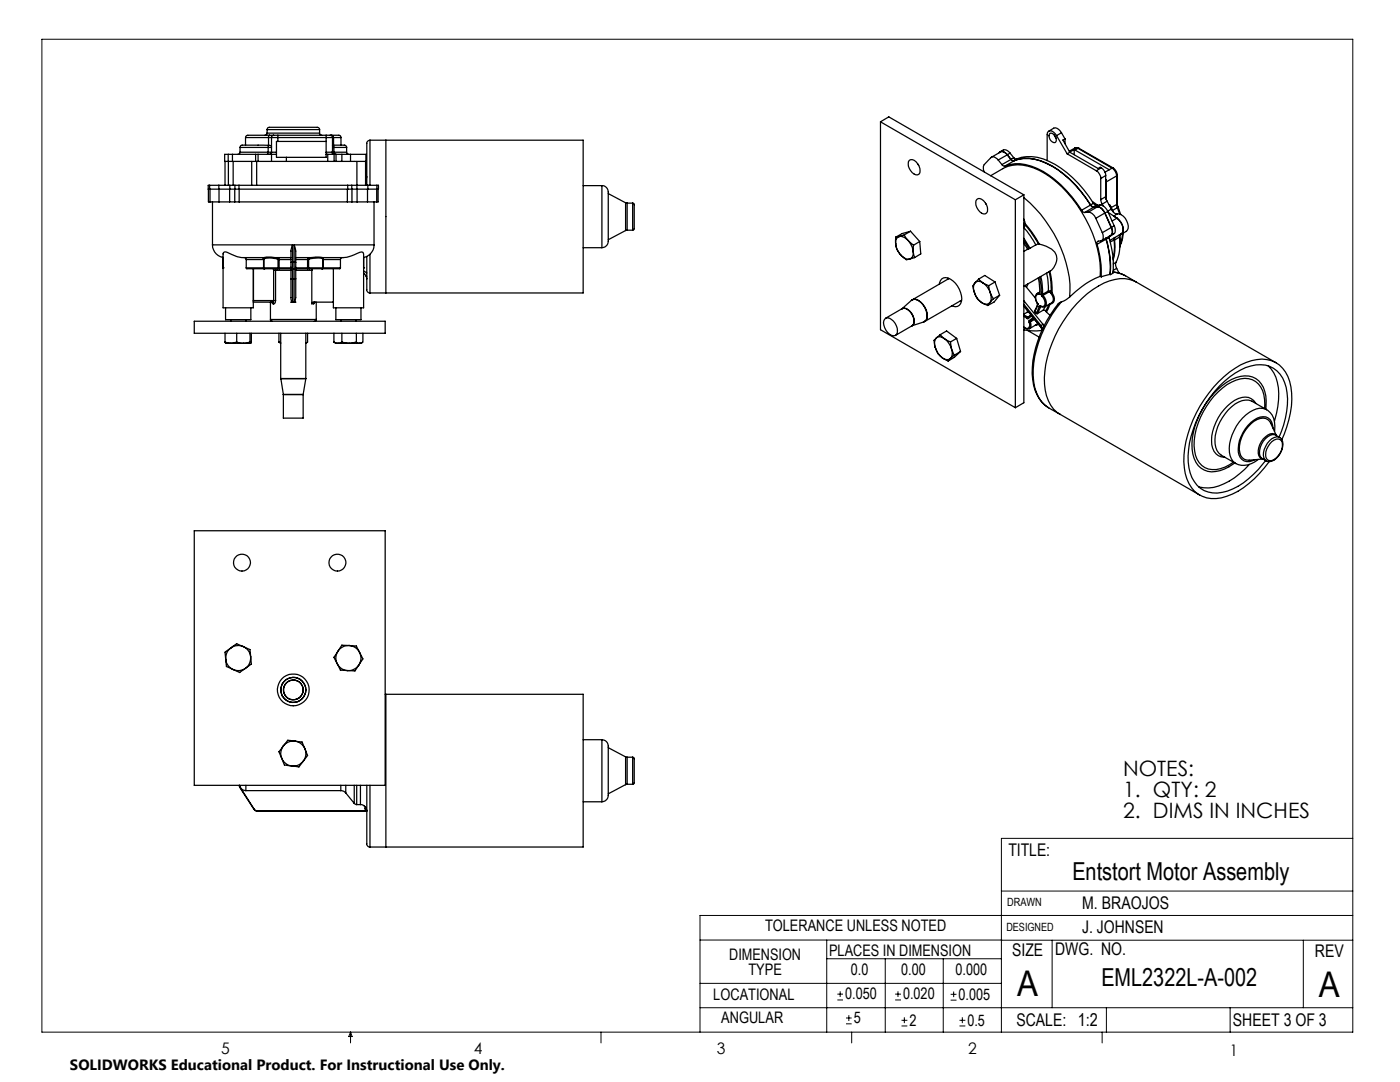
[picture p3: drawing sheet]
<svg xmlns="http://www.w3.org/2000/svg" width="279mm" height="216mm" viewBox="0 0 279 216" stroke-linecap="round" stroke-linejoin="round" font-family="sans-serif">
<g fill="none" stroke="#000" stroke-width=".2">
<path d="M8.4 7.8h261.6v198.2h-261.6zM199.8 177.8h70.2M270 167.3h-70.2v38.7M139.7 187.6h60.2M139.7 196.2h60.1M165 187.6v18.4M165 191.3h34.8M167.1 199.5h1.1M167.1 198.4h1.1M167.7 197.8v1.1M176.7 191.3v14.7M178.6 199.5h1.2"/>
<path d="M178.6 198.4h1.2M179.2 197.8v1.1M188.2 191.3v14.7M189.7 199.6h1.2M189.7 198.4h1.2M190.3 197.8v1.2M199.8 187.6h70.2M210 187.6v13.5M260.1 187.6v13.5M270 182.7h-130.3v23.3M70 206v2.1M70 206l.3 .8h-.7z"/>
<path d="M119.9 206v2.1M139.7 201.1h130.3M168.8 204.3h1.2M168.8 203.1h1.2M169.4 202.6v1.1M170 206v2.1M179.9 204.7h1.2M179.9 203.6h1.2M180.5 203v1.2M191.5 204.7h1.2M191.5 203.6h1.2M192.1 203v1.2"/>
<path d="M220 206v2.1M220.8 201.1v4.9M245.5 201.1v4.9"/>
</g>
<g fill="none" stroke="#000" stroke-width=".25">
<path d="M41.6 37.7v2.6h.3M41.8 37h-.2v.7h.2M41.8 37.7h1.9M41.8 37h1.9M41.8 37v.7M41.9 37.7v2.6M43.7 37.7h2.2M43.7 37h2.2M43.7 37v.7M43.7 37.7v2.6M44.9 32.2v4.8M45.5 30.8h-.7v1.4h.7"/>
<path d="M45.5 32.2h.9M45.5 30.8h.9M45.5 30.8v1.4M45.6 32.2v4.8M45.8 37.7v2.6M45.9 37v.7M45.9 37.7h1M45.9 37h1M46.4 32.2h4.6M46.4 30.8h4.6M46.4 30.8v1.4M46.5 32.2v4.8"/>
<path d="M46.8 37.7v2.6M46.9 37.7h.8M46.9 37h.8M46.9 37v.7M47.7 37h21.7M47.7 37.7h21.7M47.7 37v.7M47.7 37.7v2.6M47.9 30.4l-.1 .3-.4 .1M47.9 30.4h5.6M47.9 29.4h5.6M47.9 29.4v1"/>
<path d="M49 27.4h4.6M49 27.4v1.6M50.2 32.2v4.8M51 32.2h.5M51 30.8h.5M51 30.8v1.4M51.2 32.2v4.8M51.5 32.2h2.7M51.5 30.8h2.7M51.5 30.8v1.4M53.3 26.6l-.1 .3-.4 .1M53.3 25.9l.1-.4 .3-.1h9.6l.3 .1 .2 .4"/>
<path d="M53.3 26.6h10.5M53.3 25.9h10.5M53.3 25.9v.7M53.5 29.4h.7M53.5 30.4l-.2 .4M53.5 30.4h.7M53.5 29.4v1M53.6 29h-5.3l-.3 .1-.1 .3M53.6 27.4h.6M53.6 29h.1M53.6 27.4v1.6M53.7 29l-.2 .4"/>
<path d="M53.7 29l.5 .2M53.8 27h-4.2a.47 .47 0 0 0-.6 .4M53.8 27l-.2 .1v.3M53.8 27h.8M54.2 30.4l-.2 .3-.3 .1M54.2 30.4h1M54.2 27.4h1.3M54.2 27.4v3M54.2 30.8v1.4M54.2 32.2h11.2M54.2 30.8h1M54.6 27l-.3 .1-.1 .3"/>
<path d="M54.6 27h.9M55.2 30.4v.4M55.2 30.8v.6h9.9v-.6M55.5 27v.4M55.5 28.2h-.3v2.2M55.5 27.4h9.6M55.5 27h9.6M55.5 27.4v.8M55.5 28.2h9.6M57.1 31.4v.8M63.8 26.6l.1 .3 .3 .1M63.8 25.9v.7"/>
<path d="M65.1 30.4h1.2M65.1 30.4v.4M65.1 27v.4M65.1 27.4h1.3M65.1 27h.8M65.1 30.8h.3M65.1 27.4v3M65.4 30.8h1.3M65.4 32.2h1.3M65.4 30.8v1.4M65.9 27l.3 .1 .2 .3M65.9 27h.3"/>
<path d="M66.2 27h1.1a.5 .5 0 0 1 .8 .4M66.2 27l.3 .1 .1 .3M66.3 30.4v.2l.4 .2M66.3 30.4h.1M66.4 30.4v.3l.3 .1M66.4 30.4h.1M66.4 30.4l.1 .3 .3 .1M66.4 29.4h.2M66.4 30.4h.2M66.4 27.4h.2M66.4 27.4v3M66.6 27.4h1.5"/>
<path d="M66.6 27.4v1.6M66.6 29.4l-.2-.4h2.4l.4 .4M66.6 30.4l.1 .3 .3 .1M66.6 30.4h2.6M66.6 29.4h2.6M66.6 29.4v1M66.7 30.8h.1M66.7 32.2h.4M66.7 30.8v1.4M66.8 30.8h.3M67.1 30.8h1.1M67.1 30.8v1.4"/>
<path d="M68.1 27.4v1.6M68.2 30.8h1.8M68.2 30.8v1.4M69.2 30.4l.1 .3 .3 .1M69.2 29.4v1M69.3 37.7v2.6M69.4 37.7h.8M69.4 37h.8M69.4 37v.7M70 30.8h3v1.4h-5.9M70 30.8v1.4M70.2 37.7h3.2"/>
<path d="M70.2 37h3.2M70.2 37v.7M70.2 37.7v2.6M71.2 32.2l.1 8.1M73 32.2v4.8M73.2 35.2l-.2 .7M73.3 37.7v2.6M73.4 37v.7M73.4 37h1.8M73.8 28a.84 .84 0 0 0-.6 1.2v7.8M73.8 28h42.6v30.5h-42.6M73.8 28v9"/>
<path d="M75.2 37h.3v.7h-2.1M75.2 37v3.3M75.5 37.7v2.6h-.3M77 28v30.5M116.4 37h3.7M120.1 37a1.39 1.39 0 0 1 1.3 1.8v8.4a1.74 1.74 0 0 1-1 2.2h-.3M120.1 37v12.4M121.4 38.6l3.4 1.9M175.7 24.3v41.5l26.9 15.6M175.7 24.3l26.9 15.6M175.7 24.3l1.7-1 26.9 15.6M181.5 32a1.16 1.16 0 0 1 1.6 .7 1.85 1.85 0 0 1 .3 2 1.49 1.49 0 0 1-1.9-1.1 1.64 1.64 0 0 1 0-1.6z"/>
<path d="M183.2 32.8l.1 .2M194.9 39.8a1.1 1.1 0 0 1 1.7 .6 1.48 1.48 0 0 1 0 2.3 2.12 2.12 0 0 1-1.7-2.9zM197.7 35.1a10.4 10.4 0 0 1 5.3-2.2 13.3 13.3 0 0 1 8.9 4.4 25.7 25.7 0 0 1 7.7 16.5v1.3M199.2 31.9a1.04 1.04 0 0 0-1.5-.4l-1.4 1.5v.8l.2 .5M199.2 31.9l.8 .9M199.4 30.5a.9 .9 0 0 1 1.4 .2l.2 .2M199.6 30.3a1.19 1.19 0 0 1 2 .3M200 32.8l.3 .4 .3-.1M200.6 33.1a7.8 7.8 0 0 1 6.4 .5 22.1 22.1 0 0 1 8.9 8.3M201 30.9l-.6-.5-.6-.1-1.9 1.1M201 30.9l.8 .9M201 30.9l-1.8 1"/>
<path d="M201.6 30.6l-.6 .3M201.6 30.6l.7 .9M201.8 31.8l.3 .3 .3-.1M201.8 31.8l.2 .2 .4 .1M201.8 31.8l-1.8 1M202.3 31.5l.3 .2h.3M202.3 31.5l-.5 .3M202.4 32a7.9 7.9 0 0 1 6.4 .5 21.9 21.9 0 0 1 8.9 8.4M202.4 32.1a8.5 8.5 0 0 1 7.6 1.1 22 22 0 0 1 7.6 7.7M202.4 32.1l-1.8 1M202.6 39.9v41.5M202.9 31.7a8.5 8.5 0 0 1 7.7 1.1 23.1 23.1 0 0 1 7.6 7.8"/>
<path d="M202.9 31.7l-.5 .3M204.3 39.4a25.8 25.8 0 0 1 9.2 17.3v2.6M204.3 38.9v41.5l-1.7 1M204.3 38.9l-1.7 1M209.3 26.2l1-.6a1.35 1.35 0 0 1 1.5 .9M209.5 26.6a1.23 1.23 0 0 1 1.1 1.8 1.22 1.22 0 0 1-1.1-1.8zM210.4 27l.3 .6M210.9 27.1a1.18 1.18 0 0 0-1.7-.8l-.2 .6v5.1M210.9 27.1l2.1 3.6M211.8 26.5l-.9 .6M211.8 26.5l.7 1.2M212.5 27.7l-.4 .2 1.4 2.5"/>
<path d="M212.5 27.7v1M213 30.7l5.8 3.4M213.5 30.4l5.6 3.2 .5-.2 .2 .1M213.5 30.4l-.5 .3M214.4 29.8l.2 .2M214.4 29.8v1.1M214.4 29.8l-.9 .5M214.5 29.6l.3-.1 .5 .1M214.5 29.6h.6M214.5 29.6l-1.1 .6M214.6 30l6.8 3.9M215.1 29.6h.2"/>
<path d="M215.1 29.6l-.5 .4M215.1 29.6l6.8 3.9M215.3 29.6l6.8 3.9M218.8 34.1a1.91 1.91 0 0 1 .9 1.5M219.7 39.8l.3 .9M219.7 35.6v4.2M219.8 33.5a1.91 1.91 0 0 1 .9 1.5M219.8 33.5l-1 .6M220.7 39.3l.1 .5M220.7 35l-1 .6M220.7 35v4.3M220.7 39.3l-1 .5"/>
<path d="M220.7 35.8v.1M220.7 35.9h.1M220.7 35.9l.1 .4M220.8 38.9v.5M220.8 39.8l.1 .3M220.8 36.3l-.1 .1M220.8 38.9l-.1 .1M220.8 39.4l-.1 .1M220.8 36.3v2.6M220.8 39.4v.4M221.4 33.9l-.9 .5M221.9 33.5a2.08 2.08 0 0 1 .9 1.6"/>
<path d="M221.9 33.5l-.5 .4M222.1 33.5l.2 .1a1.79 1.79 0 0 1 .7 1.3M222.1 33.5h-.2M222.8 35.1l-2 1.2M222.8 35.1v5.7M223 34.9l-.2 .2M223 34.9v5.7M41.9 40.3h1.8M42.4 48.9a2.53 2.53 0 0 0 2.1 2.5M42.4 48.9h16M42.4 40.3v8.6M43.7 40.3h2.1"/>
<path d="M44.4 52.4l.1 .3M44.4 52.4h.1M44.4 51.4v1M44.5 51.4v.1M44.5 53.4v.1M44.5 53.4h.1M45.8 40.3h1M46.8 40.3h.9M47.7 40.3h21.6M48.8 51.4l.3 .4M49.1 51.8h3.5M49.1 53.4h3.5"/>
<path d="M49.1 53.4l.1 .2h3.5M49.1 51.8v1.6M50.6 60h4M50.6 53.6v6.7h3.8M52.5 51.4l.2 .2M52.5 51.4l.7-.1 2.2 .1M52.5 51.4h-2.1a10 10 0 0 1-5.4-1.1l-.4 .1-.1 .2v10.8h6.1v-7.8M52.5 51.4l.1 .4M52.6 53.4l.1 .2M52.6 51.8h.1M52.6 53.4h.1M52.6 51.8v1.6"/>
<path d="M52.7 53.4l.1 .2M52.7 51.6l1.1-.1 1.4 .1M52.7 53.6h.1M52.7 51.6h.1M52.7 53.4h2.8M52.7 51.6v1.8M52.8 53.6h2.5M54.5 53.6l.1 .3M54.6 60l-.2 .3M54.6 53.9h.4M54.6 60h.4M54.6 53.9v6.1"/>
<path d="M55 53.6v.3M55 53.9h3.1M55 60l-.1 .4-.3 .2M55 53.9v6.1M55.2 51.6h.2M55.3 53.6h.4M55.4 51.4h2.7M55.4 51.4l-.2 .2M55.4 51.6l.1 .2M55.4 51.6l.2-.2 .1 .4M55.5 53.4l-.2 .2M55.5 51.8h.2"/>
<path d="M55.5 53.4h.2M55.5 51.8v1.6M55.7 51.8h2.4M55.7 53.4v.2M55.7 53.4h2.4M55.7 51.8v1.6M55.7 53.6h2.7M58.1 52.4v1l.3 .2M58.1 52.4h.3M58.1 55.6l.3 .1M58.1 53.6v2M58.1 55.6v4.1l.3 .6"/>
<path d="M58.4 52.4v1.2M58.4 53.6h.3M58.4 52.4h.3M58.4 48.9l-.3 1v2.5M58.4 53.6v2.1M58.4 48.9v3.5M58.4 55.7v4.6M58.4 55.7h.3M58.7 52.4v1.2M58.7 52.4h.3M58.7 48.9l.3 1.2v2.3M58.7 53.6h2.6"/>
<path d="M58.7 53.6v2.1M58.7 48.9h15.9M58.7 48.9v3.5M58.7 55.7v4.6M59 53.4h2.4M59 52.4v1l-.3 .2M59 51.4h2.7M59 51.8h2.4M59 55.6l-.3 .1M59 53.6v2M59 53.9h3.2M59 55.6v3.8l-.1 .7-.2 .2"/>
<path d="M61.3 53.6h.4M61.4 51.8h.2M61.4 53.4l-.1 .2M61.4 53.4h.2M61.4 51.8v1.6M61.6 53.4l.1 .2M61.6 53.4h2.8M61.6 51.8v1.6M61.7 51.6l-.1 .2M61.7 51.6h.1M61.7 51.6l-.2-.2-.1 .4M61.7 51.4l1.3-.1 1.6 .1"/>
<path d="M61.7 51.4l.1 .2M61.7 53.6h2.5M61.8 51.6l1.7-.1 .9 .1M62.2 53.9v6.7M62.3 53.6l-.1 .3M64.2 53.6h.2M64.4 51.6h.1M64.4 53.4l-.2 .2M64.4 51.8h.1M64.4 53.4h.1M64.4 51.6v1.8M64.5 51.8h3.4"/>
<path d="M64.5 53.4l-.1 .2M64.5 53.4h3.4M64.5 51.8v1.6M64.6 51.4l-.2 .2M64.6 51.4h1.6a9.4 9.4 0 0 0 5.6-1.1h.4l.3 .3 .1 10.8h-6.1v-7.8M64.6 51.4l-.1 .4M67.9 53.4v.2h-3.5M67.9 51.8v1.6M68.3 51.4l-.2 .1-.2 .3M69.3 40.3h.9M70.2 40.3h1.1M71.3 40.3h2"/>
<path d="M72.6 53.4v.1M72.6 54.5l.5 .6M72.6 53.4h.1M72.6 54.1l.6 .4M72.6 54.5v.1M72.6 51.4v.1M73.1 55.1h.1M73.1 55.1l.1 .5M73.2 51.2v6a.87 .87 0 0 0 .6 1.3M73.3 40.3h1.9M73.8 50.8v7.7M74.6 48.9a2.54 2.54 0 0 1-2 2.5"/>
<path d="M74.6 40.3v8.6M116.4 49.4h3.7M124.8 40.5h.4M124.8 40.5v5.5M124.8 46l-3.4 1.8M125.2 45.9l-.4 .1M125.2 40.5v5.4M125.2 45.9h1.1M125.2 40.5h1.1M126.3 40.5l.3 .2v5l-.3 .2M126.3 40.5v5.4M178.8 48.6a4.1 4.1 0 0 0 1 2.3"/>
<path d="M178.8 48.6v.1a3.3 3.3 0 0 0 1 2.2M178.8 47.3v1.3M179.5 47.2a1.24 1.24 0 0 0-.7 1.4M179.5 47.2a1.99 1.99 0 0 1 1.7 .8M179.5 47.2l-.7 .1M179.8 50.9a1.99 1.99 0 0 0 1.7 .8M179.8 50.9l1.1 .9 .6-.1M180.4 46.9l.8 1.1M180.4 46.9l-.9 .3M181.2 48l1.1 .9M181.2 48a4.1 4.1 0 0 1 1 2.2M181.7 46.1l-1.3 .8"/>
<path d="M181.7 46.1l1.9 2.1M181.7 46.1l-1.6 .5-1.3 .7M181.9 59.9a1.63 1.63 0 0 1 2.2 .8 3 3 0 0 1 .7 3.2l-.4 .3-2.4 .8a.78 .78 0 0 0 .5-.9 2.7 2.7 0 0 0-2-2.6l-.5 .1M181.9 59.9l.1-.1a1.8 1.8 0 0 1 2.2 .9 2.98 2.98 0 0 1 .7 3.2l-.3 .2M181.9 59.9l-1.9 1.7M182.2 50.2a1.18 1.18 0 0 1-.7 1.5M182.2 50.2l.3 1.2M182.3 48.9l-.1 1.3M182.5 51.4l-1 .3M183.6 48.2l-1.3 .7M183.6 48.2l.2 2.5-1.3 .7M187.5 56.7a1.32 1.32 0 0 1 .8-1.2 1.32 1.32 0 0 1 1.4 .2 4.8 4.8 0 0 1 2.2 4.4 1.25 1.25 0 0 1-1.9 .9"/>
<path d="M189.2 55.5v.2M189.4 55.6l-7.3 4.2M191.9 59.9l-7.3 4.2M194.5 58.4a3.6 3.6 0 0 0 1.5 2M194.5 58.4v.1a2.98 2.98 0 0 0 1.5 1.9M194.6 56.4a2.04 2.04 0 0 0-.1 2M194.6 56.4a1.14 1.14 0 0 1 1.5 0M194.6 56.4a1.5 1.5 0 0 0-.1 2M195.3 55.7l.8 .7M195.3 55.7l-.7 .7M195.3 55.7l1.2-.7 2.1 1.3M196.1 56.4a3.6 3.6 0 0 1 1.5 2"/>
<path d="M196.1 56.4l1.2 .6M196.7 40.5l.1 .3M197.3 57l.3 1.4M197.6 58.4l.7 1.2M197.6 58.4a2.16 2.16 0 0 1-.1 2M198.3 59.6l-.8 .8M198.6 56.3l-1.3 .7M198.6 56.3l.9 2.6M199.5 58.9l-1.2 .7M199.5 58.9l-1.1 1.4-1.3 .7M204.3 45.3l1.3 1.7 1.1 1.9M204.3 48l1 1.6"/>
<path d="M204.3 48.5l.8 1.2M204.3 43.7l.3 1M204.3 47.6l1.3 1.9M204.3 44.6l.1 .1M204.4 44.7v.2M204.4 44.9h.2M204.4 44.9l-.1 .1M204.5 57l.4 .3M204.6 44.7l1.5 1.9 1.3 2.1M204.6 44.7v.2M204.6 44.7h-.2M204.6 44.9l1.1 1.3 1.6 2.5"/>
<path d="M204.6 44.9l-.3 .4M204.9 57.3l1.8 2.2M205.1 49.7l-.8 .5M205.1 56.7l-.2 .6M205.3 49.6l-.2 .1M205.6 49.5l-.3 .1M206.7 48.9l-1.1 .6M207 58.6a1.35 1.35 0 0 0 0 1.9M207.2 55.5l.3 3.1M207.3 48.7l-.6 .2M207.3 48.7h.1M207.3 58.7a.71 .71 0 0 0-.6 1.1l.3 .6"/>
<path d="M207.4 58.5l-.1 .2M207.4 58.5l-.4 .1M207.4 58.5h.1M207.4 48.7l.6 .2a3.4 3.4 0 0 1 2.9 2.7 3.4 3.4 0 0 1-1.2 2.4l-5.4 3.1M207.4 58.5l.1 .1M207.5 58.6l-.2 .1M207.5 55.3l.3 1.7v1.7M207.5 58.3l-.5 .3M207.7 55.2l.3 1.3 .1 2.2M207.8 58.7l.2 .4M207.8 58.7h.3M208 59.1a1.37 1.37 0 0 1 .2 2h-.6"/>
<path d="M208.1 58.7v.2M208.1 58.9l-.1 .2M208.9 54.5l.2 1.3 .1 2.3M209.2 58.1h.6M209.2 58.1l.1 .2M209.2 58.1l-1.1 .6M209.3 58.3h.3M209.3 58.3l-1.2 .6M209.4 54.2a13.1 13.1 0 0 1 .4 3.9M209.5 54.1a13.6 13.6 0 0 1 .4 4.3M209.6 58.3l.1 .2M209.7 58.5a1.25 1.25 0 0 1 .2 1.9l-1.4 .8a1.66 1.66 0 0 0-.4-2.3"/>
<path d="M209.8 58.1l.1 .3M209.8 58.1l-.2 .2M209.9 58.4a1.45 1.45 0 0 1 0 2.2h-.3M209.9 58.4l-.2 .1M213.5 59.3l-.8 .5-.9 .5M215.9 41.9l.2 .4 .4 .1M217.2 42.3a1.8 1.8 0 0 1 1.5 1.3M217.2 42.3l-.7 .1M217.6 40.9l.4 .4h.3M217.6 40.9l-1.7 1M217.7 40.9l.6 .4M218 40.2l1.1 .8"/>
<path d="M218.2 40.6l.3 .3 .3 .1M218.2 40.6l-.5 .3M218.3 41.3l-1.8 1.1M218.7 43.6l1.3 2.8M218.8 41l-.5 .3M218.9 48.8a20.2 20.2 0 0 1 .9 6.4M219 41.2a1.85 1.85 0 0 1 1.5 1.3M219 41.2l-.7 .1M219 41.3a1.8 1.8 0 0 1 1.5 1.2M219 41.3h-.7M219 41.3l-1.8 1M219.5 40.9a1.85 1.85 0 0 1 1.6 1.3"/>
<path d="M219.5 40.9l-.5 .3M219.5 40.9l-.7 .1M219.6 55.1l-1.1 .5a18 18 0 0 0-5 3.7M219.6 55.1l.2 .1M220 40.7l.2 .4M220 46.4a1 1 0 0 1 .2 1.2 1 1 0 0 1-1 .5 .45 .45 0 0 0-.3 .7M220.5 42.5l1.3 2.9M220.5 42.5l-1.8 1.1M220.7 47.5v.2M220.7 47.5l.1 .2M220.7 47.7a18.8 18.8 0 0 1 .8 7.1M220.7 47.7l-1.8 1.1"/>
<path d="M220.8 47.7a17.1 17.1 0 0 1 .7 7.1M220.9 40.1l.9 1.6M220.9 40.1l-.9 .6M221.1 42.2l-.6 .3M221.1 42.2l1.3 2.8M221.2 42.4l1.3 .9M221.3 47.2v.2M221.3 47.4a17.4 17.4 0 0 1 .8 7.1l-.6 .3M221.3 47.4l-.5 .3M221.4 40.9l.7 1.4M221.4 47.1h.1M221.4 40.9l.1 .2"/>
<path d="M221.4 40.9h.1M221.5 54.8l-1.7 .4M221.5 54.8h.1M221.8 45.4l.2 .6-.1 .7-2 1.3M221.8 41.7a1.45 1.45 0 0 0 1.2 1M221.8 45.4l-1.8 1M221.8 41.7l-.7 .5M221.8 41.6h-.1M221.8 45.4l.2 1.2-.2 .4-.4 .1M222.1 54.3l1.8 .4 .7 .3M222.1 54.3a9 9 0 0 1 4.7 2M222.4 45a1.23 1.23 0 0 1-.7 2"/>
<path d="M222.4 47.9v2.1l-.3 1.5M222.4 47.4v.5M222.4 45l-.6 .4M222.4 47.9l-.8 .4M222.4 47.9l.1 2.1-.4 1.9M222.5 47.4l-.1 .5M222.5 43.3a2.63 2.63 0 0 1 1.5 3.2l-.7 .4M222.5 43.3l.4 .2M222.7 52.4l-.1 .5 .2 .7M222.7 52.4l-.5 .3M222.8 40.8l.2 .7M222.8 53.6l.5 .9"/>
<path d="M222.8 40.8l-1 .6M222.8 53.6l-.6 .3M222.9 43.5a2.57 2.57 0 0 1 1 3l-2.4 1.5M222.9 43.5l-1 .6M223 40.6l.1 .7M223 40.6l-.2 .2M223 42.7a2.44 2.44 0 0 1 2 3.3l-1.2 .7M223 41.5l.4 1.2M223 42.7l-.8 .4M223 41.5l-1 .5M223.1 41.3l.6 1.5M223.1 41.3l-.1 .2"/>
<path d="M223.4 47.3l.1-.5-.1 2.6M223.4 47.3a8.5 8.5 0 0 1-.7 5.1M223.4 47.3l-1 .6M224 46.6l-.4 2.2M224.2 46.5l-.2 1-.5 1.6M226.8 56.3a6.3 6.3 0 0 0-5.4-.2 20.4 20.4 0 0 0-10.1 9.5 20.3 20.3 0 0 0-2.7 12.3 6.5 6.5 0 0 0 3 4.8M226.8 56.3l27.9 16.1M38.8 64.1h38.1v2.4h-38.1zM44.9 68.3l1.2 .2M44.9 68.3a.67 .67 0 0 0 .9 .2h.3M44.9 66.5v1.8M45 61.4v2.4h5.1v-2.4"/>
<path d="M46 63.8v.3M46.1 68.5h2.4M47.2 68.3l1.3 .2M47.2 68.3l-1.1 .2M47.2 66.5v1.8M48.5 68.5h1.5M49 63.8v.3M49.9 68.3l-1.4 .2M49.9 68.3l.1 .2M49.9 66.5v1.8M50.2 66.5v1.8l-.2 .2M54 63.7l.1 .4h.2"/>
<path d="M54 63.7h9.1M54 60.3v3.4M54.3 60.3l.2 .3M54.3 60.4l-.1-.1 .3 .3M54.4 60.3l.2 .3M54.5 60.6h.1M55.7 68.3l.3 .2M55.7 68.3l.3 .1M55.7 66.5v1.8M56 75.5l.1 .1M56 75.5h5M56 66.5v9"/>
<path d="M56.1 75.6h4.9M56.1 75.6l.5 3.1M56.6 78.7h.1M56.6 78.7v4.7h3.9v-4.7M56.6 78.7h3.9M58.4 60.3h-.3h.9h-.3M60.5 78.7h.1M61 75.5v.1M61 66.5v9M61 75.6l-.5 3.1M61.2 68.4l-.2 .1M61.4 66.5v1.8l-.4 .1"/>
<path d="M62.2 60.6h.4M62.8 60.3l-.2 .3M62.9 60.3l-.2 .1M63.1 63.7l-.2 .4h-.2M63.1 60.3v3.4M66.5 60.3h-4l-.3 .3M66.6 68.3l.9 .2M66.6 66.5v1.8M66.6 68.3h.1M66.7 68.3l.8 .2M67 61.4v2.4h5v-2.4M67.5 68.5h2.2"/>
<path d="M68.1 63.8v.3M68.2 68.3l-.7 .2M68.2 68.3l1.5 .2M68.2 66.5v1.8M69.7 68.5h2.1M71 63.8v.3M71.1 68.3l-1.4 .2M71.1 68.3l.7 .2M71.1 66.5v1.8M72.4 68.3l-.6 .2M72.4 66.5v1.8M176.6 63.7a.94 .94 0 0 1 1.3 0 2.57 2.57 0 0 1 1 3 1.15 1.15 0 0 1-1.8-.4 2.33 2.33 0 0 1-.5-2.6z"/>
<path d="M180 61.6a2.15 2.15 0 0 1 2.4 2 1.25 1.25 0 0 1-.4 1.4l-3.3 1.9M180 61.6l-3.3 1.9M184.6 64.1l-.3 .1M186.7 69.3a3.7 3.7 0 0 0 1.3 2.1M186.7 69.3a3.2 3.2 0 0 0 1.3 2.1M186.9 67.5a1.79 1.79 0 0 0-.2 1.8M186.9 67.5a1.21 1.21 0 0 1 1.6 .1M186.9 67.5l-.5 .4 .3 1.4M187.6 66.8l.9 .8M187.6 66.8l-.7 .7M187.6 66.8l1.3-.8 2 1.5M188 71.4a1.33 1.33 0 0 0 1.7 .1"/>
<path d="M188 71.4l1.2 .6M188.5 67.6l1.2 .6M188.5 67.6a4 4 0 0 1 1.4 2M189.7 68.2l.2 1.4M189.7 71.5l-.5 .5M189.9 69.6a1.83 1.83 0 0 1-.2 1.9M189.9 69.6l.6 1.3M190.5 70.9l-.8 .6M190.9 67.5l-1.2 .7M190.9 67.5l.8 2.6M191.6 60l.3 .1M191.7 70.1l-1.2 .8"/>
<path d="M191.7 70.1l-1.2 1.2-1.3 .7M196 60.4a1.09 1.09 0 0 0 1.5 0M196 60.4l1.1 .6M197.5 60.4l-.4 .6M204.3 65.8a9.2 9.2 0 0 0 3.7 .1M204.3 65.3l.1 .1a.87 .87 0 0 0 1.1 .1M204.3 63.1l.6 .4M204.3 62.9l.8 .4M204.3 61.1l3.5 4.2M204.3 60l3.8 4.7M204.3 60.7l3.5 4.3M204.3 61l3.5 4.3"/>
<path d="M204.3 62.6h.2M204.9 63.5l.3 .1M205.1 63.3l.7-.4-.6 .4M205.1 63.3l-.2 .2M205.1 63.3h.1M205.1 65.9l2.3 1.4M205.1 62.1l-.1 .2M205.2 63.3v.3M205.2 62.2l-.9 .5M205.4 64.3a.8 .8 0 0 1-.5 1.2l-.6-.2M205.4 64v.3M205.4 64h.3"/>
<path d="M205.6 64.2l-.2 .1M205.6 64.2a1.16 1.16 0 0 1-.1 1.4M205.7 64l-.1 .2M205.8 63l-.6 .6M206.1 63.4l-.7 .6M206.3 63.5l-.6 .5M206.3 63.6l-.6 .4M206.4 63.7l-.8 .5M206.5 62.2l.3 .3M206.8 62.5l.2 .1M207 60.5v.2M207 60.4l.1 .4"/>
<path d="M207 60.4v.1M207 60.7h.1M207 60.7l.1 .1M207 64.5l-.1 .2-1.4 .9M207.1 60.6l-.6 1.6M207.1 60.8l-.6 1.4M207.2 64.7l-.6 .2M207.4 61.1l-.6 1.4M207.4 61.1l.2 .1M207.6 61.1h-.2M207.6 61.2l-.6 1.4M207.6 61.1h.1"/>
<path d="M207.6 61.2h.1M207.7 61.1l.5 .2 .3-.1M207.7 61.1h.1M207.7 61.1l-.1 .1M207.8 65.3l.2 .5M207.8 65.3h.1M207.8 65l.3 .7M207.8 65v.3M208.1 64.7l-.3 .3M208.1 64.7l.3 .4M208.2 61.9l.5 .2M208.2 61.9l-1.2 .7"/>
<path d="M208.6 61.2l-.4 .7M208.7 62.1l.1 .2M208.8 62.3l.8 .6M209.3 60.7l-.6 1.4M209.6 60.6l-.8 1.7M209.6 60.6h.1M211.8 60.3h-.1a15.4 15.4 0 0 0-4.1 6.4 16.7 16.7 0 0 0-1 11.2 6.5 6.5 0 0 0 2.6 3.4M211.8 60.3a22.2 22.2 0 0 0-5.5 15.9 6.8 6.8 0 0 0 3 5.2l2.3 1.3M253.1 73a8.9 8.9 0 0 1 1.9 8.1l-.6 2.9M211.6 82.7l27.8 16.1M249.3 92.7a12.8 12.8 0 0 1-8.1 4.7l-2-.3M250.6 80.5a2.53 2.53 0 0 0-3.4-1 9.8 9.8 0 0 0-5.4 9.2 2.58 2.58 0 0 0 2.6 2.5"/>
<path d="M251.1 91.7a3.8 3.8 0 0 1-5 .4 5.9 5.9 0 0 1 .2-6.2 7.4 7.4 0 0 1 5.1-4.4l1.4 .2-3-1.7a3.7 3.7 0 0 0-4 1.2 8.8 8.8 0 0 0-3.2 8.1 2.6 2.6 0 0 0 1.1 1.5l2.9 1.7M252.4 81.5a5.9 5.9 0 0 0-1.8-5.4 4.5 4.5 0 0 0-4.8 .1 15.4 15.4 0 0 0-7.5 12.7 4.6 4.6 0 0 0 2.9 4.7 6.2 6.2 0 0 0 5-1.4M252.6 81.6a6.1 6.1 0 0 0-2-6.1 5.4 5.4 0 0 0-5.8 .8 16.2 16.2 0 0 0-6.9 13.3 4.6 4.6 0 0 0 3.1 4.5 6.8 6.8 0 0 0 5.4-1.7M252.7 81.7a3.9 3.9 0 0 1 1.7 4.4M253.3 88a1.5 1.5 0 0 1 2.5-.3 3.5 3.5 0 0 1-2.4 4.4 1.32 1.32 0 0 1-1.2-1.8 5.1 5.1 0 0 1 1.1-2.3zM253.8 88.1a1.17 1.17 0 0 1 1.1-.5 1.17 1.17 0 0 1 1 .7 3.3 3.3 0 0 1-2.5 3.6 1.01 1.01 0 0 1-.8-1.2 3.5 3.5 0 0 1 1.2-2.6zM254.1 85.4a2.07 2.07 0 0 0-1-2 2.07 2.07 0 0 0-2.2 0 7.3 7.3 0 0 0-3.6 7.4 2 2 0 0 0 3.1 .9M254.7 86.9a1.34 1.34 0 0 0-2.1 .2 3.4 3.4 0 0 0-1.2 4.2l.6 .3M254.7 86.9l-1.1-2.5a1.81 1.81 0 0 0-2.7-.7 6.7 6.7 0 0 0-3.5 6.6 1.73 1.73 0 0 0 1.9 1.5l2.8-.2M255.3 87.2a15.6 15.6 0 0 0 1.1-10.9 5.2 5.2 0 0 0-6.7-3.3 17.7 17.7 0 0 0-9.8 8.7 18.7 18.7 0 0 0-2.6 11.6 5.5 5.5 0 0 0 7.6 4.7 17.1 17.1 0 0 0 7.7-6.1M255.4 87.3a1.8 1.8 0 0 0-2.8 .2 3.4 3.4 0 0 0-1 3.8l1.1 .7M255.8 87.7a18 18 0 0 0 1.6-11.6 5.7 5.7 0 0 0-7.6-4.1 17.8 17.8 0 0 0-9.5 7.7 21.6 21.6 0 0 0-3.9 13.6 6.2 6.2 0 0 0 5.3 6.2 12.1 12.1 0 0 0 8.6-4l3-3.4"/>
<path d="M38.8 105.9h38.1v50.8h-38.1zM45 131.6a2.45 2.45 0 0 0 1.5 2M45 131.6l.2 1.4 1.3 .6M46.1 129.3a2.5 2.5 0 0 0-1.1 2.3M46.1 129.3l-1.2 .8 .1 1.5M48.5 129a2.57 2.57 0 0 1 1.5 2.1M48.5 129l1.4 .6 .1 1.5M48.5 129a2.58 2.58 0 0 0-2.4 .3M48.5 129l-1.3-.6-1.1 .9M49 133.4a2.45 2.45 0 0 1-2.5 .2M49 133.4l-1.2 .8-1.3-.6M50 131.1a2.59 2.59 0 0 1-1 2.3"/>
<path d="M50 131.1l.2 1.4-1.2 .9M67.3 132.4a2.36 2.36 0 0 0 2.1 1.4M67.3 132.4l.6 1.3 1.5 .1M67.5 130a2.34 2.34 0 0 0-.2 2.4M67.5 130l-.9 1.2 .7 1.2M69.7 128.8l1.4 .1 .7 1.3M69.7 128.8a2.54 2.54 0 0 1 2.1 1.4M69.7 128.8a2.49 2.49 0 0 0-2.2 1.2M69.7 128.8l-1.5-.1-.7 1.3M71.6 132.7a2.56 2.56 0 0 1-2.2 1.1M71.6 132.7l-.8 1.2-1.4-.1M71.8 130.2a2.4 2.4 0 0 1-.2 2.5"/>
<path d="M71.8 130.2l.6 1.3-.8 1.2M76.9 138.5h39.5v30.5h-42.6M77 138.5v30.5M47.7 156.7l.1 .4 2.9 4.4 .5 .4h22M49.1 157.8a1.3 1.3 0 0 1-1.3-1.1l.1 .3 2.8 4.5 .5 .3h21.7M49.1 156.7v1.1M49.1 157.8h18.9M56.2 151.3a2.46 2.46 0 0 0 2 1.5M56.2 151.3l.6 1.3 1.4 .2M56.6 148.8l-.9 1.2 .5 1.3M56.6 148.8a2.47 2.47 0 0 0-.4 2.5M58.9 147.9a2.56 2.56 0 0 0-2.3 .9"/>
<path d="M58.9 147.9l-1.5-.2-.8 1.1M58.9 147.9a2.6 2.6 0 0 1 2 1.5M58.9 147.9l1.4 .2 .6 1.3M60.5 151.9a2.43 2.43 0 0 1-2.3 .9M60.5 151.9l-.8 1.1-1.5-.2M60.9 149.4a2.47 2.47 0 0 1-.4 2.5M60.9 149.4l.5 1.3-.9 1.2M68 157.8l.5 .1 .5 .3M68 156.7v1.1M69 156.7v1.5M69 158.2l1.7 2.1M70.7 156.7v3.6"/>
<path d="M71.2 156.7v3.8M71.9 156.7v3.8M73.2 156.7v11.2a.8 .8 0 0 0 .6 1.1M73.8 156.7v12.3M116.4 160h3.7M116.4 147.6h3.7M120.1 147.6a1.43 1.43 0 0 1 1.3 1.9v8.4a1.55 1.55 0 0 1-1.3 2.1M120.1 147.6v12.4M121.4 149.2l3.4 1.8M124.8 151l.4 .1M124.8 151v5.6M124.8 156.6l-3.4 1.8"/>
<path d="M125.2 156.5l-.4 .1M125.2 151.1v5.4M125.2 156.5h1.1M125.2 151.1h1.1M126.3 151.1l.3 .2v5l-.3 .2M126.3 151.1v5.4M70.7 160.3l.5 .2M71.2 160.5h.7M71.9 160.5a1.13 1.13 0 0 1 1.2 1.3h-.2M72.7 160.9l.2 .5M72.9 161.4h.2M72.9 161.4v.4"/>
<circle cx="48.3" cy="112.3" r="1.68"/>
<circle cx="67.3" cy="112.3" r="1.68"/>
<circle cx="58.5" cy="137.7" r="1.98"/>
<circle cx="58.5" cy="137.7" r="3.2"/>
<circle cx="58.5" cy="137.7" r="2.49"/>
</g>
<g font-size="7.1">
<text x="203" y="198.7">A</text>
<text x="263.2" y="198.9">A</text>
</g>
<g font-size="4.9">
<text x="214" y="175.7">Entstort Motor Assembly</text>
<text x="219.8" y="196.7">EML2322L-A-002</text>
</g>
<g font-size="4.2">
<text x="224.2" y="154.8">NOTES:</text>
<text x="224.2" y="158.9">1. QTY: 2</text>
<text x="224.2" y="163.1">2. DIMS IN INCHES</text>
</g>
<g font-size="3.5">
<text x="201.2" y="170.7">TITLE:</text>
<text x="216" y="181.4">M. BRAOJOS</text>
<text x="202" y="190.7">SIZE</text>
<text x="210.6" y="190.6">DWG. NO.</text>
<text x="216" y="186.2">J. JOHNSEN</text>
<text x="262.4" y="190.9">REV</text>
<text x="202.9" y="204.6">SCALE: 1:2</text>
<text x="246.1" y="204.6">SHEET 3 OF 3</text>
</g>
<g font-size="3.2">
<text x="152.7" y="185.7">TOLERANCE UNLESS NOTED</text>
<text x="145.5" y="191.5">DIMENSION</text>
<text x="165.5" y="190.7">PLACES IN DIMENSION</text>
<text x="149.4" y="194.6">TYPE</text>
<text x="169.8" y="194.6">0.0</text>
<text x="179.8" y="194.6">0.00</text>
<text x="190.7" y="194.6">0.000</text>
<text x="142.4" y="199.6">LOCATIONAL</text>
<text x="168.7" y="199.4">0.050</text>
<text x="180.2" y="199.4">0.020</text>
<text x="191.3" y="199.5">0.005</text>
<text x="143.9" y="204.2">ANGULAR</text>
<text x="170.4" y="204.2">5</text>
<text x="181.5" y="204.6">2</text>
<text x="193.1" y="204.6">0.5</text>
<text x="44.2" y="210.4">5</text>
<text x="94.6" y="210.3">4</text>
<text x="143.1" y="210.4">3</text>
<text x="193.2" y="210.3">2</text>
<text x="245.4" y="210.6">1</text>
</g>
<text font-size="3" x="14" y="213.5">SOLIDWORKS Educational Product. For Instructional Use Only.</text>
<g font-size="2.3">
<text x="200.8" y="185.7">DESIGNED</text>
<text x="201" y="180.9">DRAWN</text>
</g>
</svg>
